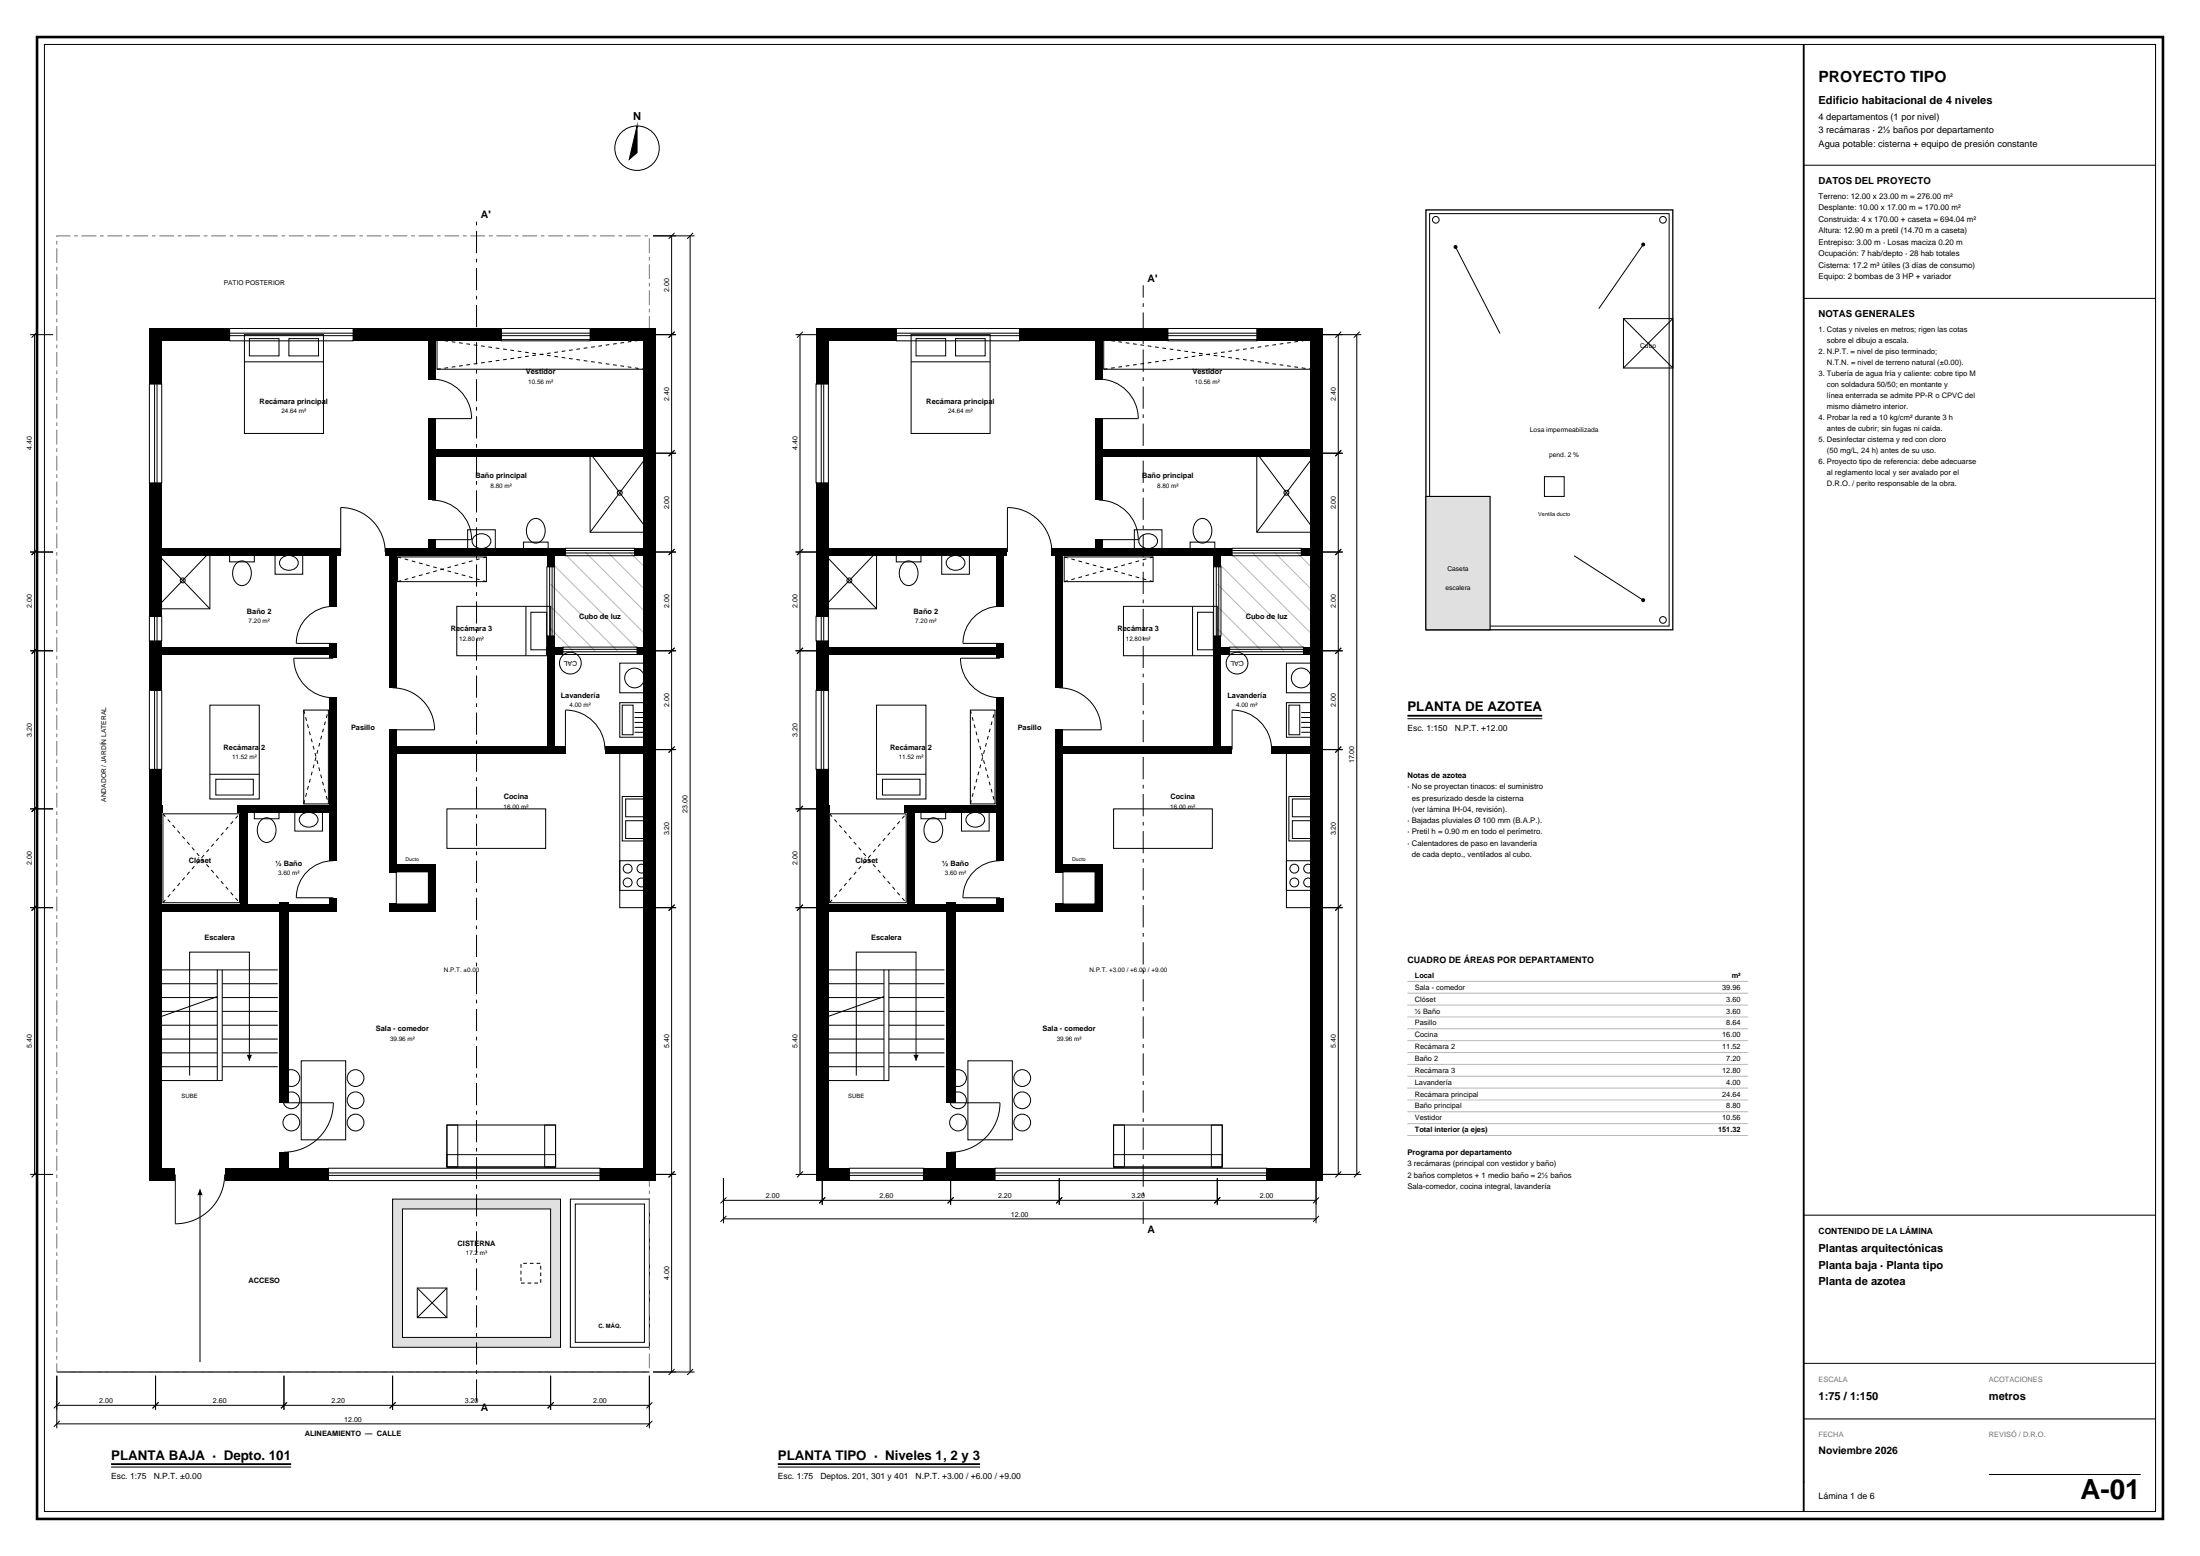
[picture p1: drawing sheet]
<svg xmlns="http://www.w3.org/2000/svg" width="594mm" height="420mm" viewBox="0 0 594 420" stroke-linecap="round" stroke-linejoin="round" font-family="sans-serif">
<path d="M10 10h574v400h-574z" fill="none" stroke="#000" stroke-width=".7" stroke-linecap="butt"/>
<path d="M12 12h570v396h-570zM487 44.6h95M487 80.5h95M487 328h95M487 368h95M487 400h.1M487 383h95M537 398h41" fill="none" stroke="#000" stroke-width=".27"/>
<path d="M487 12v396" fill="none" stroke="#000" stroke-width=".5"/>
<path d="M15.3 370.3h160" fill="none" stroke="#000" stroke-width=".35"/>
<path d="M106 323.7h45.3v40h-45.3z" fill-rule="evenodd" fill="#e0e0e0" stroke="#000" stroke-width=".27"/>
<path d="M108.7 326.3h40v34.7h-40z" fill-rule="evenodd" fill="#fff" stroke="#000" stroke-width=".27"/>
<g fill="none" stroke="#000" stroke-width=".27">
<path d="M386 57.7h64.7v111.3h-64.7zM176.3 63.7h11.2M181.3 63.7v306.6M182.1 62.9l-1.6 1.6M186.3 63.7v306.6M187.1 62.9l-1.6 1.6M8.1 90.3h6.2M9.3 90.3v226.7M10.1 89.5l-1.6 1.6M62 88.7h33.3v3.3h-33.3zM62 90.6h33.3M62 89.9h33.3"/>
<path d="M66 90.3h21.3v26.7h-21.3zM66 97.7h21.3M67.3 91.4h8v4.7h-8zM78 91.4h8v4.7h-8zM118 91.7h56v8h-56zM135.3 88.7h24v3.3h-24zM135.3 90.6h24M135.3 89.9h24M176.3 90.3h6.2M182.1 89.5l-1.6 1.6M214.8 90.3h6.2M216 90.3v226.7"/>
<path d="M216.8 89.5l-1.6 1.6M242 88.7h33.3v3.3h-33.3zM242 90.6h33.3M242 89.9h33.3M246 90.3h21.3v26.7h-21.3zM246 97.7h21.3M247.3 91.4h8v4.7h-8zM258 91.4h8v4.7h-8zM298 91.7h56v8h-56zM315.3 88.7h24v3.3h-24zM315.3 90.6h24M315.3 89.9h24"/>
<path d="M356.3 90.3h11.2M361.3 90.3v226.7M362.1 89.5l-1.6 1.6M366.3 90.3v226.7M367.1 89.5l-1.6 1.6M40.3 103.7h3.4v26.6h-3.4zM41.7 103.7v26.6M42.4 103.7v26.6M116.7 102.3a10.7 10.7 0 0 1 10.6 10.7h-10.6M220.3 103.7h3.4v26.6h-3.4zM221.7 103.7v26.6M222.4 103.7v26.6"/>
<path d="M296.7 102.3a10.7 10.7 0 0 1 10.6 10.7h-10.6M116.7 135a10.7 10.7 0 0 1 10.6 10.7h-10.6M159.3 122.3h16v21.4h-16zM159.3 122.3l16 21.4M175.3 122.3l-16 21.4M176.3 122.3h6.2M182.1 121.5l-1.6 1.6M296.7 135a10.7 10.7 0 0 1 10.6 10.7h-10.6M339.3 122.3h16v21.4h-16zM339.3 122.3l16 21.4M355.3 122.3l-16 21.4M356.3 122.3h6.2"/>
<path d="M362.1 121.5l-1.6 1.6M8.1 149h6.2M10.1 148.2l-1.6 1.6M42 149h14.7v15.3h-14.7zM42 149l14.7 15.3M56.7 149l-14.7 15.3M62 149h6.7v2.7h-6.7zM63.7 152.1a2.26 2.26 0 0 1 3.9 1.2 3.6 3.6 0 0 1-1.7 4.7 2.8 2.8 0 0 1-3.1-3.3 3.8 3.8 0 0 1 .9-2.6zM74.3 149h7.4v6h-7.4zM76.2 150.5a2.69 2.69 0 0 1 4.3 1.4 2.6 2.6 0 0 1-2.5 2 2.6 2.6 0 0 1-2.5-2l.1-.5zM92 149v-12a12 12 0 0 1 12 12M107.3 150.3h24v6.7h-24z"/>
<path d="M126.3 143h7.4v6h-7.4zM128.2 144.7a2.69 2.69 0 0 1 4.3 1.4 2.6 2.6 0 0 1-2.5 2 2.6 2.6 0 0 1-2.5-2l.1-.6zM141.3 146.3h6.7v2.7h-6.7zM143.1 140.7a2.26 2.26 0 0 1 3.8 1.1 3.6 3.6 0 0 1-1.7 4.7 2.8 2.8 0 0 1-3.1-3.2 3.8 3.8 0 0 1 1-2.6zM147.7 153h2v18.7h-2zM148.4 153v18.7M149.1 153v18.7M152.7 148h18.6v2h-18.6zM152.7 149.3h18.6M152.7 148.6h18.6M176.3 149h6.2M182.1 148.2l-1.6 1.6"/>
<path d="M214.8 149h6.2M216.8 148.2l-1.6 1.6M222 149h14.7v15.3h-14.7zM222 149l14.7 15.3M236.7 149l-14.7 15.3M242 149h6.7v2.7h-6.7zM243.7 152.1a2.26 2.26 0 0 1 3.9 1.2 3.6 3.6 0 0 1-1.7 4.7 2.8 2.8 0 0 1-3.1-3.3 3.8 3.8 0 0 1 .9-2.6zM254.3 149h7.4v6h-7.4zM256.2 150.5a2.69 2.69 0 0 1 4.3 1.4 2.6 2.6 0 0 1-2.5 2 2.6 2.6 0 0 1-2.5-2l.1-.5zM272 149v-12a12 12 0 0 1 12 12M287.3 150.3h24v6.7h-24zM306.3 143h7.4v6h-7.4z"/>
<path d="M308.2 144.7a2.69 2.69 0 0 1 4.3 1.4 2.6 2.6 0 0 1-2.5 2 2.6 2.6 0 0 1-2.5-2l.1-.6zM321.3 146.3h6.7v2.7h-6.7zM323.1 140.7a2.26 2.26 0 0 1 3.8 1.1 3.6 3.6 0 0 1-1.7 4.7 2.8 2.8 0 0 1-3.1-3.2 3.8 3.8 0 0 1 1-2.6zM327.7 153h2v18.7h-2zM328.4 153v18.7M329.1 153v18.7M332.7 148h18.6v2h-18.6zM332.7 149.3h18.6M332.7 148.6h18.6M356.3 149h6.2M362.1 148.2l-1.6 1.6M8.1 175.7h6.2"/>
<path d="M10.1 174.9l-1.6 1.6M40.3 166.3h3.4v6.7h-3.4zM41.7 166.3v6.7M42.4 166.3v6.7M90 177.7h-10.7a10.7 10.7 0 0 0 10.7 10.6M90 163.7a10 10 0 0 0-10 10h10M123.3 163.7h25.4v13.3h-25.4zM142 163.7v13.3M143.3 165.3h4.3v10.1h-4.3zM152 174.7h20v2h-20zM152 175.9h20M152 175.3h20"/>
<path d="M167.3 179h8v8h-8zM176.3 175.7h6.2M182.1 174.9l-1.6 1.6M214.8 175.7h6.2M216.8 174.9l-1.6 1.6M220.3 166.3h3.4v6.7h-3.4zM221.7 166.3v6.7M222.4 166.3v6.7M270 177.7h-10.7a10.7 10.7 0 0 0 10.7 10.6M270 163.7a10 10 0 0 0-10 10h10M303.3 163.7h25.4v13.3h-25.4zM322 163.7v13.3"/>
<path d="M323.3 165.3h4.3v10.1h-4.3zM332 174.7h20v2h-20zM332 175.9h20M332 175.3h20M347.3 179h8v8h-8zM356.3 175.7h6.2M362.1 174.9l-1.6 1.6M40.3 186.3h3.4v21.4h-3.4zM41.7 186.3v21.4M42.4 186.3v21.4M56.7 190.3h13.3v25.4h-13.3zM82 191.7h6.7v25.3h-6.7z"/>
<path d="M106 185.7a11.3 11.3 0 0 1 11.3 11.3h-11.3M167.3 189.7h8v9.3h-8zM168 190.3h2.9v8h-2.9zM171.3 197.7h2.7M171.3 196.3h2.7M171.3 195h2.7M171.3 193.7h2.7M171.3 192.3h2.7M220.3 186.3h3.4v21.4h-3.4zM221.7 186.3v21.4M222.4 186.3v21.4M236.7 190.3h13.3v25.4h-13.3z"/>
<path d="M262 191.7h6.7v25.3h-6.7zM286 185.7a11.3 11.3 0 0 1 11.3 11.3h-11.3M347.3 189.7h8v9.3h-8zM348 190.3h2.9v8h-2.9zM351.3 197.7h2.7M351.3 196.3h2.7M351.3 195h2.7M351.3 193.7h2.7M351.3 192.3h2.7M8.1 218.3h6.2M10.1 217.5l-1.6 1.6M44 219.7h20.7v24h-20.7z"/>
<path d="M56.7 209h13.3M58.3 210.3h10.1v4.3h-10.1zM68.7 218.3h6.6v2.7h-6.6zM79.6 218.3h7.5v6h-7.5zM81.5 219.9a2.69 2.69 0 0 1 4.4 1.4 2.6 2.6 0 0 1-2.6 2 2.6 2.6 0 0 1-2.5-2l.1-.6zM120.7 218.3h26.6v10.7h-26.6zM152.7 202.3v-10.6a10.7 10.7 0 0 1 10.6 10.6M167.3 202.3h8v42.7h-8zM168 215h7.3v12h-7.3zM168.9 215.7h5.6v4.8h-5.6zM176.3 202.3h6.2M182.1 201.5l-1.6 1.6"/>
<path d="M214.8 218.3h6.2M216.8 217.5l-1.6 1.6M224 219.7h20.7v24h-20.7zM236.7 209h13.3M238.3 210.3h10.1v4.3h-10.1zM248.7 218.3h6.6v2.7h-6.6zM259.6 218.3h7.5v6h-7.5zM261.5 219.9a2.69 2.69 0 0 1 4.4 1.4 2.6 2.6 0 0 1-2.6 2 2.6 2.6 0 0 1-2.5-2l.1-.6zM300.7 218.3h26.6v10.7h-26.6zM332.7 202.3v-10.6a10.7 10.7 0 0 1 10.6 10.6M347.3 202.3h8v42.7h-8zM348 215h7.3v12h-7.3z"/>
<path d="M348.9 215.7h5.6v4.8h-5.6zM356.3 202.3h6.2M362.1 201.5l-1.6 1.6M70.4 221.5a2.26 2.26 0 0 1 3.9 1.1 3.6 3.6 0 0 1-1.7 4.7 2.8 2.8 0 0 1-3.1-3.2 3.8 3.8 0 0 1 .9-2.6zM90 232.3a10 10 0 0 0-10 10h10M107 235.3h8.7v8.7h-8.7zM167.3 232.3h8v8h-8zM168.9 221.5h5.6v4.8h-5.6zM250.4 221.5a2.26 2.26 0 0 1 3.9 1.1 3.6 3.6 0 0 1-1.7 4.7 2.8 2.8 0 0 1-3.1-3.2 3.8 3.8 0 0 1 .9-2.6zM270 232.3a10 10 0 0 0-10 10h10M287 235.3h8.7v8.7h-8.7zM347.3 232.3h8v8h-8z"/>
<path d="M348.9 221.5h5.6v4.8h-5.6zM8.1 245h6.2M10.1 244.2l-1.6 1.6M176.3 245h6.2M182.1 244.2l-1.6 1.6M214.8 245h6.2M216.8 244.2l-1.6 1.6M356.3 245h6.2M362.1 244.2l-1.6 1.6M43.7 276.7h15M43.7 273h15M43.7 269.3h15"/>
<path d="M43.7 265.5h15M43.7 261.8h15M58.7 261.8h1.3v29.9h-1.3zM58.7 269l-15 5.3M60 276.7h15M60 273h15M60 269.3h15M60 265.5h15M60 261.8h15M223.7 276.7h15M223.7 273h15M223.7 269.3h15"/>
<path d="M223.7 265.5h15M223.7 261.8h15M238.7 261.8h1.3v29.9h-1.3zM238.7 269l-15 5.3M240 276.7h15M240 273h15M240 269.3h15M240 265.5h15M240 261.8h15M43.7 291.7h15M43.7 287.9h15M43.7 284.2h15"/>
<path d="M43.7 280.5h15M60 287.9h15M60 284.2h15M60 280.5h15M67.3 286.3v-29.3h-16.1v33.3M76.7 297.7h13.3a13.3 13.3 0 0 1-13.3 13.3M81.3 286.3h12v21.4h-12zM223.7 291.7h15M223.7 287.9h15M223.7 284.2h15M223.7 280.5h15M240 287.9h15"/>
<path d="M240 284.2h15M240 280.5h15M247.3 286.3v-29.3h-16.1v33.3M256.7 297.7h13.3a13.3 13.3 0 0 1-13.3 13.3M261.3 286.3h12v21.4h-12zM8.1 317h6.2M10.1 316.2l-1.6 1.6M47.3 317v13.3a13.3 13.3 0 0 0 13.4-13.3M88.7 315.3h73.3v3.4h-73.3zM88.7 317.3h73.3M88.7 316.6h73.3M120.7 303.7h29.3v11.3h-29.3z"/>
<path d="M120.7 311.7h29.3v3.3h-29.3zM120.7 303.7h2.9v11.3h-2.9zM147.1 303.7h2.9v11.3h-2.9zM176.3 317h6.2M182.1 316.2l-1.6 1.6M195.3 318v12.2M214.8 317h6.2M216.8 316.2l-1.6 1.6M222 318v7.2M229.3 315.3h20v3.4h-20zM229.3 317.3h20M229.3 316.6h20"/>
<path d="M256.7 318v7.2M268.7 315.3h73.3v3.4h-73.3zM268.7 317.3h73.3M268.7 316.6h73.3M286 318v7.2M300.7 303.7h29.3v11.3h-29.3zM300.7 311.7h29.3v3.3h-29.3zM300.7 303.7h2.9v11.3h-2.9zM327.1 303.7h2.9v11.3h-2.9zM328.7 318v7.2M355.3 318v12.2M356.3 317h11.2"/>
<path d="M362.1 316.2l-1.6 1.6M367.1 316.2l-1.6 1.6M54 321v46.7M154 323.7h21.3v40h-21.3zM155.3 325h18.7v37.3h-18.7zM195.3 324h160M195.3 329h160M196.1 323.2l-1.6 1.6M196.1 328.2l-1.6 1.6M222.8 323.2l-1.6 1.6M257.5 323.2l-1.6 1.6M286.8 323.2l-1.6 1.6"/>
<path d="M329.5 323.2l-1.6 1.6M356.1 323.2l-1.6 1.6M356.1 328.2l-1.6 1.6M112.7 347.7h8v8h-8zM112.7 347.7l8 8M120.7 347.7l-8 8M15.3 379.3h160M15.3 371.3v14.2M16.1 378.5l-1.6 1.6M42 371.3v9.2M42.8 378.5l-1.6 1.6M76.7 371.3v9.2"/>
<path d="M77.5 378.5l-1.6 1.6M106 371.3v9.2M106.8 378.5l-1.6 1.6M148.7 371.3v9.2M149.5 378.5l-1.6 1.6M175.3 371.3v14.2M176.1 378.5l-1.6 1.6M176.3 370.3h11.2M182.1 369.5l-1.6 1.6M187.1 369.5l-1.6 1.6M15.3 384.3h160M16.1 383.5l-1.6 1.6"/>
<path d="M30 396h48.6M176.1 383.5l-1.6 1.6M210 396h54.6"/>
<circle cx="172" cy="40" r="6"/>
<circle cx="167.3" cy="133" r=".67"/>
<circle cx="347.3" cy="133" r=".67"/>
<circle cx="49.3" cy="156.7" r=".67"/>
<circle cx="229.3" cy="156.7" r=".67"/>
<circle cx="154" cy="179" r="2.93"/>
<circle cx="334" cy="179" r="2.93"/>
<circle cx="171.3" cy="183" r="2.67"/>
<circle cx="351.3" cy="183" r="2.67"/>
<circle cx="169.5" cy="238.2" r="1.2"/>
<circle cx="169.5" cy="234.5" r="1.2"/>
<circle cx="173.2" cy="238.2" r="1.2"/>
<circle cx="173.2" cy="234.5" r="1.2"/>
<circle cx="349.5" cy="238.2" r="1.2"/>
<circle cx="349.5" cy="234.5" r="1.2"/>
<circle cx="353.2" cy="238.2" r="1.2"/>
<circle cx="353.2" cy="234.5" r="1.2"/>
<circle cx="78.7" cy="291" r="2.27"/>
<circle cx="78.7" cy="297" r="2.27"/>
<circle cx="96" cy="291" r="2.27"/>
<circle cx="96" cy="297" r="2.27"/>
<circle cx="258.7" cy="291" r="2.27"/>
<circle cx="258.7" cy="297" r="2.27"/>
<circle cx="276" cy="297" r="2.27"/>
<circle cx="276" cy="291" r="2.27"/>
<circle cx="78.7" cy="303" r="2.27"/>
<circle cx="96" cy="303" r="2.27"/>
<circle cx="258.7" cy="303" r="2.27"/>
<circle cx="276" cy="303" r="2.27"/>
</g>
<path d="M140.7 341h5.3v5.3h-5.3z" fill="none" stroke="#000" stroke-width=".27" stroke-dasharray="1 .8" stroke-linecap="butt"/>
<g fill="#000">
<path d="M66.6 284.7h1.4l-.7 1.6zM246.6 284.7h1.4l-.7 1.6zM54 321l.7 1.6h-1.4z"/>
<path d="M40.3 88.7h21.7v3.3h-21.7z" fill-rule="evenodd"/>
<path d="M95.3 88.7h40v3.3h-40z" fill-rule="evenodd"/>
<path d="M159.3 88.7h17.7v3.3h-17.7z" fill-rule="evenodd"/>
<path d="M220.3 88.7h21.7v3.3h-21.7z" fill-rule="evenodd"/>
<path d="M275.3 88.7h40v3.3h-40z" fill-rule="evenodd"/>
<path d="M339.3 88.7h17.7v3.3h-17.7z" fill-rule="evenodd"/>
<path d="M40.3 88.7h3.4v15h-3.4z" fill-rule="evenodd"/>
<path d="M115.7 89.3h2v13h-2z" fill-rule="evenodd"/>
<path d="M220.3 88.7h3.4v15h-3.4z" fill-rule="evenodd"/>
<path d="M295.7 89.3h2v13h-2z" fill-rule="evenodd"/>
<path d="M115.7 113h2v22h-2z" fill-rule="evenodd"/>
<path d="M115.7 121.3h60.6v2h-60.6z" fill-rule="evenodd"/>
<path d="M295.7 113h2v22h-2z" fill-rule="evenodd"/>
<path d="M295.7 121.3h60.6v2h-60.6z" fill-rule="evenodd"/>
<path d="M41 148h51v2h-51z" fill-rule="evenodd"/>
<path d="M104 148h48.7v2h-48.7z" fill-rule="evenodd"/>
<path d="M115.7 145.7h2v4.3h-2z" fill-rule="evenodd"/>
<path d="M147.7 148h2v5h-2z" fill-rule="evenodd"/>
<path d="M171.3 148h5v2h-5z" fill-rule="evenodd"/>
<path d="M221 148h51v2h-51z" fill-rule="evenodd"/>
<path d="M284 148h48.7v2h-48.7z" fill-rule="evenodd"/>
<path d="M295.7 145.7h2v4.3h-2z" fill-rule="evenodd"/>
<path d="M327.7 148h2v5h-2z" fill-rule="evenodd"/>
<path d="M351.3 148h5v2h-5z" fill-rule="evenodd"/>
<path d="M40.3 130.3h3.4v36h-3.4z" fill-rule="evenodd"/>
<path d="M41 174.7h50v2h-50z" fill-rule="evenodd"/>
<path d="M89 173.7h2v4h-2z" fill-rule="evenodd"/>
<path d="M89 148h2v15.7h-2z" fill-rule="evenodd"/>
<path d="M147.7 174.7h4.3v2h-4.3z" fill-rule="evenodd"/>
<path d="M172 174.7h4.3v2h-4.3z" fill-rule="evenodd"/>
<path d="M220.3 130.3h3.4v36h-3.4z" fill-rule="evenodd"/>
<path d="M221 174.7h50v2h-50z" fill-rule="evenodd"/>
<path d="M269 173.7h2v4h-2z" fill-rule="evenodd"/>
<path d="M269 148h2v15.7h-2z" fill-rule="evenodd"/>
<path d="M327.7 174.7h4.3v2h-4.3z" fill-rule="evenodd"/>
<path d="M352 174.7h4.3v2h-4.3z" fill-rule="evenodd"/>
<path d="M40.3 173h3.4v13.3h-3.4z" fill-rule="evenodd"/>
<path d="M105 148h2v37.7h-2z" fill-rule="evenodd"/>
<path d="M220.3 173h3.4v13.3h-3.4z" fill-rule="evenodd"/>
<path d="M285 148h2v37.7h-2z" fill-rule="evenodd"/>
<path d="M41 217.3h3v2h-3z" fill-rule="evenodd"/>
<path d="M64 217.3h27v2h-27z" fill-rule="evenodd"/>
<path d="M105 201.3h47.7v2h-47.7z" fill-rule="evenodd"/>
<path d="M147.7 171.7h2v31.6h-2z" fill-rule="evenodd"/>
<path d="M163.3 201.3h13v2h-13z" fill-rule="evenodd"/>
<path d="M221 217.3h3v2h-3z" fill-rule="evenodd"/>
<path d="M244 217.3h27v2h-27z" fill-rule="evenodd"/>
<path d="M285 201.3h47.7v2h-47.7z" fill-rule="evenodd"/>
<path d="M327.7 171.7h2v31.6h-2z" fill-rule="evenodd"/>
<path d="M343.3 201.3h13v2h-13z" fill-rule="evenodd"/>
<path d="M89 188.3h2v44h-2z" fill-rule="evenodd"/>
<path d="M105 197h2v38.7h-2z" fill-rule="evenodd"/>
<path d="M105 233.3h12.7v2h-12.7z" fill-rule="evenodd"/>
<path d="M269 188.3h2v44h-2z" fill-rule="evenodd"/>
<path d="M285 197h2v38.7h-2z" fill-rule="evenodd"/>
<path d="M285 233.3h12.7v2h-12.7z" fill-rule="evenodd"/>
<path d="M41 244h50v2h-50z" fill-rule="evenodd"/>
<path d="M65 217.3h2v28.7h-2z" fill-rule="evenodd"/>
<path d="M89 242.3h2v3.7h-2z" fill-rule="evenodd"/>
<path d="M105 244h12.7v2h-12.7z" fill-rule="evenodd"/>
<path d="M105 243.7h2v2.3h-2z" fill-rule="evenodd"/>
<path d="M115.7 233.3h2v12.7h-2z" fill-rule="evenodd"/>
<path d="M221 244h50v2h-50z" fill-rule="evenodd"/>
<path d="M245 217.3h2v28.7h-2z" fill-rule="evenodd"/>
<path d="M269 242.3h2v3.7h-2z" fill-rule="evenodd"/>
<path d="M285 244h12.7v2h-12.7z" fill-rule="evenodd"/>
<path d="M285 243.7h2v2.3h-2z" fill-rule="evenodd"/>
<path d="M295.7 233.3h2v12.7h-2z" fill-rule="evenodd"/>
<path d="M75.3 243.7h2.7v54h-2.7z" fill-rule="evenodd"/>
<path d="M255.3 243.7h2.7v54h-2.7z" fill-rule="evenodd"/>
<path d="M40.3 315.3h7v3.4h-7z" fill-rule="evenodd"/>
<path d="M40.3 207.7h3.4v111h-3.4z" fill-rule="evenodd"/>
<path d="M60.7 315.3h28v3.4h-28z" fill-rule="evenodd"/>
<path d="M75.3 311h2.7v7.3h-2.7z" fill-rule="evenodd"/>
<path d="M162 315.3h15v3.4h-15z" fill-rule="evenodd"/>
<path d="M173.7 88.7h3.3v230h-3.3z" fill-rule="evenodd"/>
<path d="M220.3 315.3h9v3.4h-9z" fill-rule="evenodd"/>
<path d="M220.3 207.7h3.4v111h-3.4z" fill-rule="evenodd"/>
<path d="M249.3 315.3h19.4v3.4h-19.4z" fill-rule="evenodd"/>
<path d="M255.3 311h2.7v7.3h-2.7z" fill-rule="evenodd"/>
<path d="M342 315.3h15v3.4h-15z" fill-rule="evenodd"/>
<path d="M353.7 88.7h3.3v230h-3.3z" fill-rule="evenodd"/>
</g>
<path d="M15.3 63.7h160v306.6h-160z" fill="none" stroke="#737373" stroke-width=".27" stroke-dasharray="4 1 1 1" stroke-linecap="butt"/>
<g fill="none" stroke="#b8b8b8" stroke-width=".27">
<path d="M148.7 157.7l18 18M148.7 151.7l24 24M152 149l23.3 23.3M158 149l17.3 17.3M164 149l11.3 11.3M170 149l5.3 5.3M328.7 157.7l18 18M328.7 151.7l24 24M332 149l23.3 23.3M338 149l17.3 17.3M344 149l11.3 11.3M350 149l5.3 5.3"/>
<path d="M148.7 175.7h.1M148.7 169.7l6 6M148.7 163.7l12 12M328.7 175.7h.1M328.7 169.7l6 6M328.7 163.7l12 12"/>
</g>
<g fill="none" stroke="#000" stroke-width=".27" stroke-dasharray="1 1" stroke-linecap="butt">
<path d="M118 99.7l56-8M118 91.7l56 8M298 99.7l56-8M298 91.7l56 8M107.3 157l24-6.7M107.3 150.3l24 6.7M287.3 157l24-6.7M287.3 150.3l24 6.7M82 191.7l6.7 25.3M262 191.7l6.7 25.3M44 219.7l20.7 24M82 217l6.7-25.3"/>
<path d="M224 219.7l20.7 24M262 217l6.7-25.3M44 243.7l20.7-24M224 243.7l20.7-24"/>
</g>
<path d="M30 395.2h48.6M210 395.2h54.6" fill="none" stroke="#000" stroke-width=".5"/>
<path d="M172 34v7.2l-2.1 1.8z" fill="#000" stroke="#000" stroke-width=".27"/>
<path d="M308.7 330.3v-253.3M128.7 378.3v-318.6" fill="none" stroke="#000" stroke-width=".27" stroke-dasharray="6 1.5 1 1.5" stroke-linecap="butt"/>
<path d="M385 56.7h66.7v113.3h-66.7z" fill="none" stroke="#000" stroke-width=".35"/>
<path d="M385 134h17.3v36h-17.3z" fill-rule="evenodd" fill="#e0e0e0" stroke="#000" stroke-width=".3"/>
<g fill="none" stroke="#000" stroke-width=".27">
<path d="M393 66.7l12 23.3M443.7 66l-12 17.3M438.3 86h13.4v13.3h-13.4zM438.3 86l13.4 13.3M451.7 86l-13.4 13.3M417 128.7h5.3v5.3h-5.3zM425 150l18.7 12M380 194h36.4"/>
<circle cx="387.7" cy="59.3" r=".9"/>
<circle cx="449" cy="59.3" r=".9"/>
<circle cx="449" cy="167.3" r=".9"/>
</g>
<g fill="#000" stroke="#000" stroke-width=".27">
<circle cx="393" cy="66.7" r=".4"/>
<circle cx="443.7" cy="66" r=".4"/>
<circle cx="443.7" cy="162" r=".4"/>
</g>
<path d="M380 193.2h36.4" fill="none" stroke="#000" stroke-width=".5"/>
<g fill="none" stroke="#b8b8b8" stroke-width=".27">
<path d="M380 264.9h92M380 268.1h92M380 271.3h92M380 274.5h92M380 277.7h92M380 280.9h92M380 284.1h92M380 287.3h92M380 290.5h92M380 293.7h92M380 296.9h92M380 300.1h92"/>
<path d="M380 303.3h92M380 306.5h92"/>
</g>
<text font-size="7.5" x="561.7" y="404.5">A-01</text>
<text font-size="4.2" x="491" y="22">PROYECTO TIPO</text>
<g font-size="3.6">
<text x="380" y="192">PLANTA DE AZOTEA</text>
<text x="30" y="394">PLANTA BAJA · Depto. 101</text>
<text x="210" y="394">PLANTA TIPO · Niveles 1, 2 y 3</text>
</g>
<g font-size="3">
<text x="491" y="28">Edificio habitacional de 4 niveles</text>
<text x="170.9" y="32.5">N</text>
<text x="491" y="338">Plantas arquitectónicas</text>
<text x="491" y="342.4">Planta baja · Planta tipo</text>
<text x="491" y="346.8">Planta de azotea</text>
<text x="491" y="378">1:75 / 1:150</text>
<text x="537" y="378">metros</text>
</g>
<g font-size="2.8">
<text x="129.9" y="58.9">A'</text>
<text x="309.9" y="76.2">A'</text>
<text x="309.9" y="332.9">A</text>
<text x="129.9" y="380.9">A</text>
<text x="491" y="392.5">Noviembre 2026</text>
</g>
<g font-size="2.6">
<text x="491" y="49.6">DATOS DEL PROYECTO</text>
<text x="491" y="85.5">NOTAS GENERALES</text>
</g>
<g font-size="2.5">
<text x="491" y="32.4">4 departamentos (1 por nivel)</text>
<text x="491" y="36">3 recámaras · 2½ baños por departamento</text>
<text x="491" y="39.6">Agua potable: cisterna + equipo de presión constante</text>
</g>
<g font-size="2.4">
<text x="380" y="260">CUADRO DE ÁREAS POR DEPARTAMENTO</text>
<text x="491" y="404.5">Lámina 1 de 6</text>
</g>
<g font-size="2.3">
<text x="380" y="197.2">Esc. 1:150</text>
<text x="392.8" y="197.2">N.P.T. +12.00</text>
<text x="491" y="333">CONTENIDO DE LA LÁMINA</text>
<text x="30" y="399.2">Esc. 1:75</text>
<text x="41.5" y="399.2">N.P.T. ±0.00</text>
<text x="210" y="399.2">Esc. 1:75</text>
<text x="221.5" y="399.2">Deptos. 201, 301 y 401</text>
<text x="247.2" y="399.2">N.P.T. +3.00 / +6.00 / +9.00</text>
</g>
<g font-size="2.2">
<text x="491" y="53.6">Terreno: 12.00 x 23.00 m = 276.00 m²</text>
<text x="491" y="56.7">Desplante: 10.00 x 17.00 m = 170.00 m²</text>
<text x="491" y="59.8">Construida: 4 x 170.00 + caseta = 694.04 m²</text>
<text x="491" y="63">Altura: 12.90 m a pretil (14.70 m a caseta)</text>
<text x="491" y="66.1">Entrepiso: 3.00 m · Losas maciza 0.20 m</text>
<text x="491" y="69.2">Ocupación: 7 hab/depto · 28 hab totales</text>
<text x="491" y="72.3">Cisterna: 17.2 m³ útiles (3 días de consumo)</text>
<text x="491" y="75.4">Equipo: 2 bombas de 3 HP + variador</text>
</g>
<g font-size="2.1">
<text x="491" y="89.5">1. Cotas y niveles en metros; rigen las cotas</text>
<text x="491" y="95.5">2. N.P.T. = nivel de piso terminado;</text>
<text x="493.3" y="92.5">sobre el dibujo a escala.</text>
<text x="491" y="101.4">3. Tubería de agua fría y caliente: cobre tipo M</text>
<text x="493.3" y="98.5">N.T.N. = nivel de terreno natural (±0.00).</text>
<text x="493.3" y="104.4">con soldadura 50/50; en montante y</text>
<text x="493.3" y="107.4">línea enterrada se admite PP-R o CPVC del</text>
<text x="491" y="113.3">4. Probar la red a 10 kg/cm² durante 3 h</text>
<text x="493.3" y="110.3">mismo diámetro interior.</text>
<text x="491" y="119.3">5. Desinfectar cisterna y red con cloro</text>
<text x="493.3" y="116.3">antes de cubrir; sin fugas ni caída.</text>
<text x="491" y="125.2">6. Proyecto tipo de referencia: debe adecuarse</text>
<text x="493.3" y="122.2">(50 mg/L, 24 h) antes de su uso.</text>
<text x="493.3" y="128.2">al reglamento local y ser avalado por el</text>
<text x="493.3" y="131.2">D.R.O. / perito responsable de la obra.</text>
<text x="380" y="210">Notas de azotea</text>
<text x="380" y="213">· No se proyectan tinacos: el suministro</text>
<text x="381.2" y="216.1">es presurizado desde la cisterna</text>
<text x="381.2" y="219.1">(ver lámina IH-04, revisión).</text>
<text x="380" y="222.2">· Bajadas pluviales Ø 100 mm (B.A.P.).</text>
<text x="380" y="225.2">· Pretil h = 0.90 m en todo el perímetro.</text>
<text x="380" y="228.3">· Calentadores de paso en lavandería</text>
<text x="381.2" y="231.3">de cada depto., ventilados al cubo.</text>
<text x="380" y="311.8">Programa por departamento</text>
<text x="380" y="314.8">3 recámaras (principal con vestidor y baño)</text>
<text x="380" y="317.9">2 baños completos + 1 medio baño = 2½ baños</text>
<text x="380" y="320.9">Sala-comedor, cocina integral, lavandería</text>
</g>
<g font-size="2">
<text x="142" y="101">Vestidor</text>
<text x="322" y="101">Vestidor</text>
<text x="70.1" y="109">Recámara principal</text>
<text x="250.1" y="109">Recámara principal</text>
<text x="128.4" y="129">Baño principal</text>
<text x="308.4" y="129">Baño principal</text>
<text x="66.7" y="165.7">Baño 2</text>
<text x="156.3" y="167">Cubo de luz</text>
<text x="246.7" y="165.7">Baño 2</text>
<text x="336.3" y="167">Cubo de luz</text>
<text x="121.7" y="170.3">Recámara 3</text>
<text x="301.7" y="170.3">Recámara 3</text>
<text x="151.4" y="188.3">Lavandería</text>
<text x="331.4" y="188.3">Lavandería</text>
<text x="94.8" y="197">Pasillo</text>
<text x="274.8" y="197">Pasillo</text>
<text x="60.4" y="202.3">Recámara 2</text>
<text x="240.4" y="202.3">Recámara 2</text>
<text x="136" y="215.7">Cocina</text>
<text x="316" y="215.7">Cocina</text>
<text x="50.9" y="233">Clóset</text>
<text x="74.4" y="233.7">½ Baño</text>
<text x="230.9" y="233">Clóset</text>
<text x="254.4" y="233.7">½ Baño</text>
<text x="55.2" y="253.7">Escalera</text>
<text x="235.2" y="253.7">Escalera</text>
<text x="382" y="264">Local</text>
<text x="467.6" y="264">m²</text>
<text x="382" y="267.2">Sala - comedor</text>
<text x="465" y="267.2">39.96</text>
<text x="382" y="270.4">Clóset</text>
<text x="382" y="273.6">½ Baño</text>
<text x="466.1" y="270.4">3.60</text>
<text x="466.1" y="273.6">3.60</text>
<text x="101.5" y="278.3">Sala - comedor</text>
<text x="281.5" y="278.3">Sala - comedor</text>
<text x="382" y="276.8">Pasillo</text>
<text x="382" y="280">Cocina</text>
<text x="465" y="280">16.00</text>
<text x="466.1" y="276.8">8.64</text>
<text x="382" y="283.2">Recámara 2</text>
<text x="382" y="286.4">Baño 2</text>
<text x="465" y="283.2">11.52</text>
<text x="466.1" y="286.4">7.20</text>
<text x="382" y="289.6">Recámara 3</text>
<text x="382" y="292.8">Lavandería</text>
<text x="465" y="289.6">12.80</text>
<text x="466.1" y="292.8">4.00</text>
<text x="382" y="296">Recámara principal</text>
<text x="382" y="299.2">Baño principal</text>
<text x="465" y="296">24.64</text>
<text x="466.1" y="299.2">8.80</text>
<text x="382" y="302.4">Vestidor</text>
<text x="382" y="305.6">Total interior (a ejes)</text>
<text x="463.9" y="305.6">151.32</text>
<text x="465" y="302.4">10.56</text>
<text x="123.6" y="336.3">CISTERNA</text>
<text x="67.1" y="346.3">ACCESO</text>
<text x="82.3" y="387.7">ALINEAMIENTO — CALLE</text>
</g>
<g font-size="2" fill="#737373">
<text x="491" y="373">ESCALA</text>
<text x="537" y="373">ACOTACIONES</text>
<text x="491" y="388">FECHA</text>
<text x="537" y="388">REVISÓ / D.R.O.</text>
</g>
<g font-size="1.9">
<text x="180.6" y="78.8" transform="rotate(-90 180.6 78.8)">2.00</text>
<text x="180.6" y="108.2" transform="rotate(-90 180.6 108.2)">2.40</text>
<text x="360.6" y="108.2" transform="rotate(-90 360.6 108.2)">2.40</text>
<text x="8.6" y="121.5" transform="rotate(-90 8.6 121.5)">4.40</text>
<text x="215.3" y="121.5" transform="rotate(-90 215.3 121.5)">4.40</text>
<text x="180.6" y="137.5" transform="rotate(-90 180.6 137.5)">2.00</text>
<text x="360.6" y="137.5" transform="rotate(-90 360.6 137.5)">2.00</text>
<text x="8.6" y="164.2" transform="rotate(-90 8.6 164.2)">2.00</text>
<text x="180.6" y="164.2" transform="rotate(-90 180.6 164.2)">2.00</text>
<text x="215.3" y="164.2" transform="rotate(-90 215.3 164.2)">2.00</text>
<text x="360.6" y="164.2" transform="rotate(-90 360.6 164.2)">2.00</text>
<text x="155.8" y="178.3" transform="rotate(-180 155.8 178.3)">CAL</text>
<text x="335.8" y="178.3" transform="rotate(-180 335.8 178.3)">CAL</text>
<text x="180.6" y="190.8" transform="rotate(-90 180.6 190.8)">2.00</text>
<text x="360.6" y="190.8" transform="rotate(-90 360.6 190.8)">2.00</text>
<text x="8.6" y="198.8" transform="rotate(-90 8.6 198.8)">3.20</text>
<text x="215.3" y="198.8" transform="rotate(-90 215.3 198.8)">3.20</text>
<text x="365.6" y="206" transform="rotate(-90 365.6 206)">17.00</text>
<text x="185.6" y="219.4" transform="rotate(-90 185.6 219.4)">23.00</text>
<text x="180.6" y="225.5" transform="rotate(-90 180.6 225.5)">3.20</text>
<text x="360.6" y="225.5" transform="rotate(-90 360.6 225.5)">3.20</text>
<text x="8.6" y="233.5" transform="rotate(-90 8.6 233.5)">2.00</text>
<text x="215.3" y="233.5" transform="rotate(-90 215.3 233.5)">2.00</text>
<text x="8.6" y="282.8" transform="rotate(-90 8.6 282.8)">5.40</text>
<text x="180.6" y="282.8" transform="rotate(-90 180.6 282.8)">5.40</text>
<text x="215.3" y="282.8" transform="rotate(-90 215.3 282.8)">5.40</text>
<text x="360.6" y="282.8" transform="rotate(-90 360.6 282.8)">5.40</text>
<text x="206.8" y="323.4">2.00</text>
<text x="237.5" y="323.4">2.60</text>
<text x="269.5" y="323.4">2.20</text>
<text x="305.5" y="323.4">3.20</text>
<text x="340.2" y="323.4">2.00</text>
<text x="273" y="328.4">12.00</text>
<text x="180.6" y="345.5" transform="rotate(-90 180.6 345.5)">4.00</text>
<text x="26.8" y="378.7">2.00</text>
<text x="57.5" y="378.7">2.60</text>
<text x="89.5" y="378.7">2.20</text>
<text x="93" y="383.7">12.00</text>
<text x="125.5" y="378.7">3.20</text>
<text x="160.2" y="378.7">2.00</text>
</g>
<g font-size="1.8">
<text x="60.4" y="77">PATIO POSTERIOR</text>
<text x="442.8" y="94">Cubo</text>
<text x="413.1" y="116.7">Losa impermeabilizada</text>
<text x="418.3" y="123.3">pend. 2 %</text>
<text x="390.8" y="154">Caseta</text>
<text x="390.3" y="159.3">escalera</text>
<text x="28.7" y="216.4" transform="rotate(-90 28.7 216.4)">ANDADOR / JARDÍN LATERAL</text>
</g>
<g font-size="1.7">
<text x="142.6" y="103.6">10.56 m²</text>
<text x="322.6" y="103.6">10.56 m²</text>
<text x="76" y="111.6">24.64 m²</text>
<text x="256" y="111.6">24.64 m²</text>
<text x="132.5" y="131.6">8.80 m²</text>
<text x="312.5" y="131.6">8.80 m²</text>
<text x="67.1" y="168.3">7.20 m²</text>
<text x="124" y="172.9">12.80 m²</text>
<text x="247.1" y="168.3">7.20 m²</text>
<text x="304" y="172.9">12.80 m²</text>
<text x="153.8" y="190.9">4.00 m²</text>
<text x="333.8" y="190.9">4.00 m²</text>
<text x="62.6" y="204.9">11.52 m²</text>
<text x="242.6" y="204.9">11.52 m²</text>
<text x="136" y="218.3">16.00 m²</text>
<text x="316" y="218.3">16.00 m²</text>
<text x="75.1" y="236.3">3.60 m²</text>
<text x="255.1" y="236.3">3.60 m²</text>
<text x="119.9" y="262.3">N.P.T. ±0.00</text>
<text x="294.2" y="262.3">N.P.T. +3.00 / +6.00 / +9.00</text>
<text x="105.3" y="280.9">39.96 m²</text>
<text x="285.3" y="280.9">39.96 m²</text>
<text x="125.8" y="338.8">17.2 m³</text>
</g>
<g font-size="1.6">
<text x="49" y="296.3">SUBE</text>
<text x="229" y="296.3">SUBE</text>
<text x="161.6" y="358.3">C. MÁQ.</text>
</g>
<text font-size="1.5" x="415.3" y="139.3">Ventila ducto</text>
<g font-size="1.4">
<text x="109.5" y="232.3">Ducto</text>
<text x="289.5" y="232.3">Ducto</text>
</g>
</svg>
